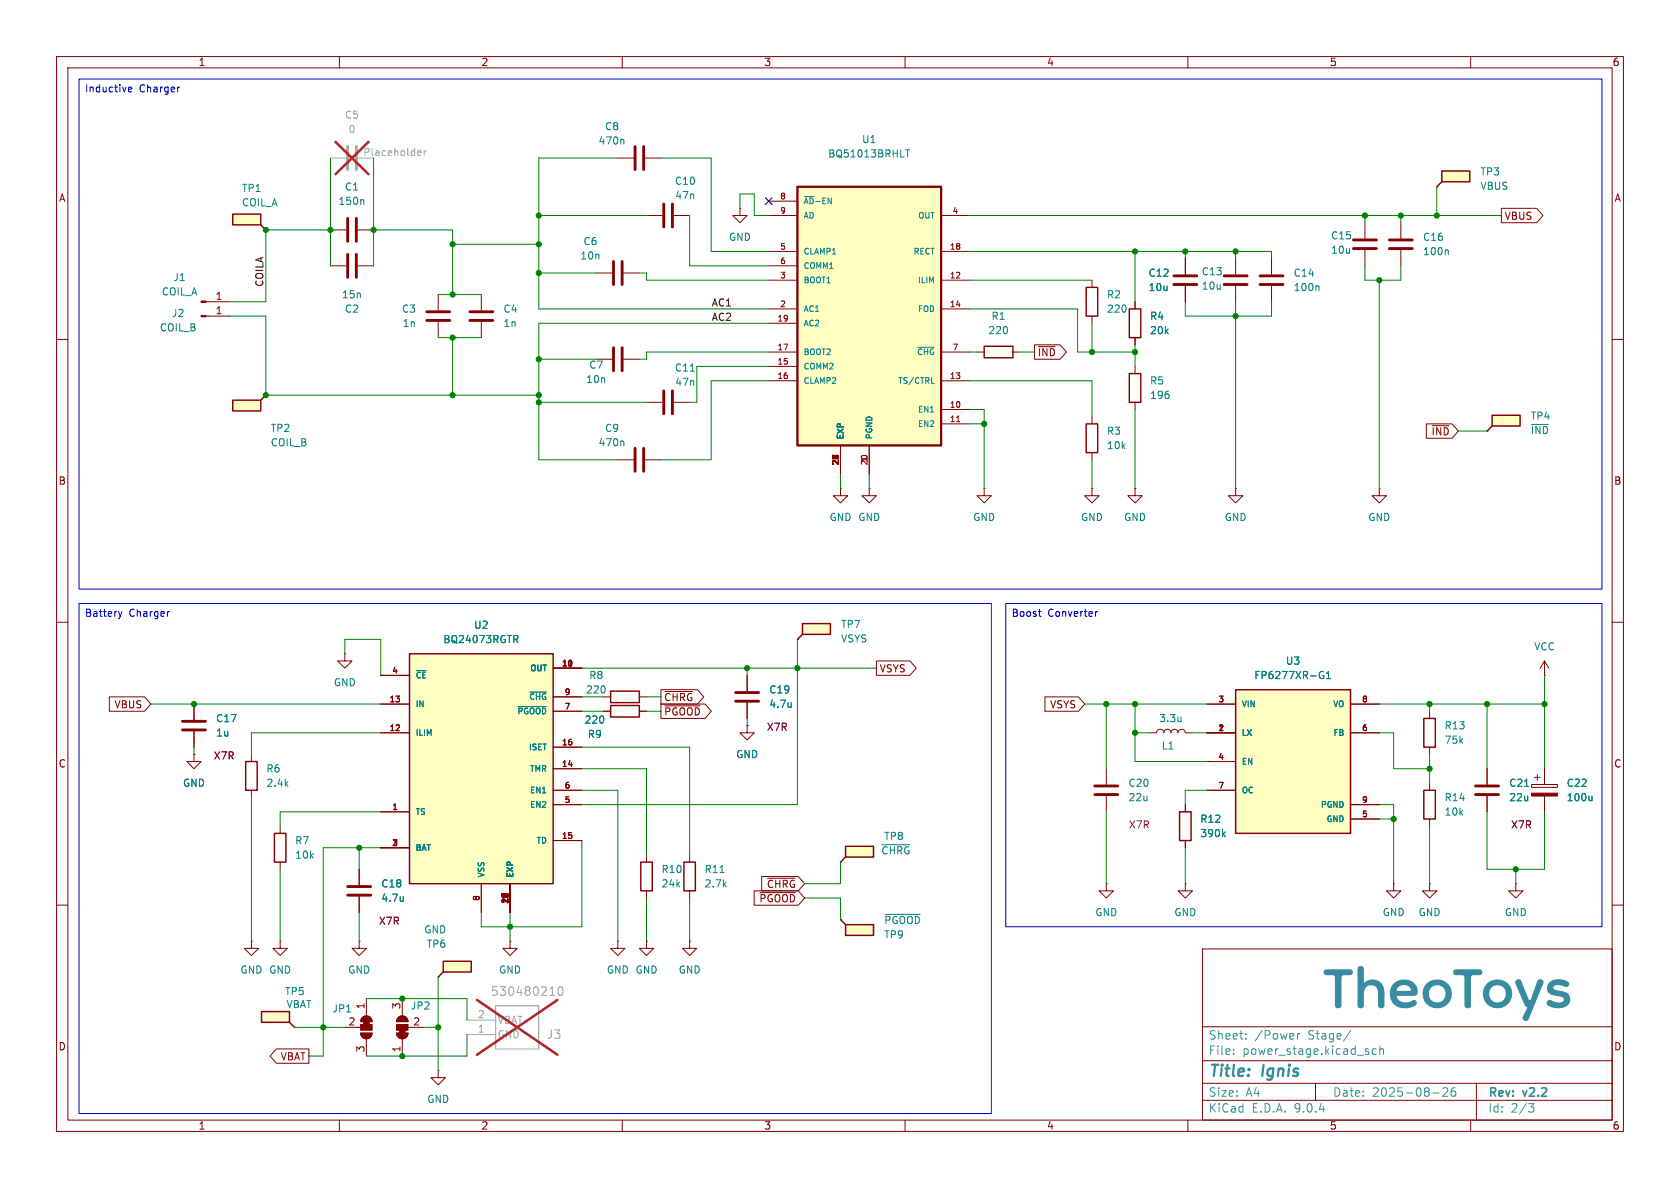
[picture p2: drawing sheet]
<svg xmlns="http://www.w3.org/2000/svg" width="297mm" height="210mm" viewBox="0 0 297 210" stroke-linecap="round" stroke-linejoin="round" font-family="sans-serif">
<path d="M0 0h297v210h-297z" fill="#fff" stroke="#fff" stroke-width=".18"/>
<g fill="none" stroke="#840000" stroke-width=".18">
<path d="M10 10h277v190h-277zM12 12h273v186h-273zM60 10v2M110 10v2M160 10v2M210 10v2M260 10v2M10 60h2M285 60h2M10 110h2M285 110h2M34.3 133.4v1.2h1.3l-1.3 1.3-1.3-1.3h1.3"/>
<path d="M34.3 133.4h.1M34.3 124.5v2.8M34.3 129.3v2.8M10 160h2M90.2 166.4v1.2h1.2l-1.2 1.3-1.3-1.3h1.3M90.2 166.4h.1M212.6 167.7h72.4v30.3h-72.4zM285 160h2M60 198v2M110 198v2M160 198v2M210 198v2"/>
<path d="M212.6 194.5h72.4M212.6 191.5h72.4M212.6 187.5h72.4M212.6 181.5h72.4M260 198v2M261 191.5v6.5"/>
</g>
<path d="M218.1 186.3v.1M218.1 185.5v.1M220.2 183.6v.1M220.2 182.8v.1M270.2 195.1h1l-.5 .6 .4 .1 .1 .5-.3 .3h-.4" fill="none" stroke="#398ba4" stroke-width=".18"/>
<path d="M32.3 127.5h4M32.3 129h4" fill="none" stroke="#840000" stroke-width=".51"/>
<path d="M72.4 115.6h25.4v40.6h-25.4z" fill="#ffffc2"/>
<path d="M72.4 115.6h25.4v40.6h-25.4z" fill="none" stroke="#840000" stroke-width=".25"/>
<g fill="none" stroke="#840000" stroke-width=".18">
<path d="M67.3 119.4h5.1M97.8 118.1h5.1M67.3 124.5h5.1M67.3 129.5h5.1M97.8 123.2h5.1M97.8 125.7h5.1M97.8 132.1h5.1M97.8 135.9h5.1M97.8 139.7h5.1M67.3 143.5h5.1M67.3 149.9h5.1M85.1 156.2v5.1"/>
<path d="M90.2 156.2v5.1M97.8 142.2h5.1M97.8 148.6h5.1M114.3 166.4v1.2h1.3l-1.3 1.3-1.3-1.3h1.3M114.3 166.4h.1M121.9 166.4v1.2h1.3l-1.3 1.3-1.3-1.3h1.3M121.9 166.4h.1"/>
</g>
<path d="M73.6 118.5h1.7M90.8 112.3h.5l.3 .3-.2 .3-.6 .1M91.1 113l.5 .6M91.6 124.9h5M93.7 122.4h2.9" fill="none" stroke="#008484" stroke-width=".18"/>
<path d="M149.5 163.4h4.9v2h-4.9z" fill="#ffffc2"/>
<path d="M148.6 162.6l.9 .8M149.5 163.4h4.9v2h-4.9z" fill="none" stroke="#840000" stroke-width=".25"/>
<path d="M148.6 162.6h.1" fill="none" stroke="#840000" stroke-width=".18"/>
<path d="M156.4 161.6h6.3" fill="none" stroke="#008484" stroke-width=".18"/>
<path d="M141.9 110.2h4.9v1.9h-4.9z" fill="#ffffc2"/>
<path d="M141.9 110.2h4.9v1.9h-4.9zM141.9 112.1l-.9 .9" fill="none" stroke="#840000" stroke-width=".25"/>
<path d="M77.5 52.1v2.8M77.5 56.9v2.8M141 113h.1M77.5 189.2v1.3h1.2l-1.2 1.3-1.3-1.3h1.3M77.5 189.2h.1" fill="none" stroke="#840000" stroke-width=".18"/>
<path d="M75.4 56.6h4.1M75.4 55.1h4.1" fill="none" stroke="#840000" stroke-width=".51"/>
<path d="M87.6 177.8h7.6v7.6h-7.6zM97.2 176h.9M98.8 174.6l.2-.2a.83 .83 0 0 1 .6 .7 .83 .83 0 0 1-.3 .8l-.1 .1a.82 .82 0 0 1-.4-1.4zM82.5 182.9h5.1M82.5 180.3h5.1" fill="none" stroke="#a1a1a1" stroke-width=".18"/>
<path d="M84.3 176.8l14.3 9.7M98.6 176.8l-14.3 9.7" fill="none" stroke="#ff2626" stroke-width=".46"/>
<path d="M78.4 169.9h4.9v1.9h-4.9z" fill="#ffffc2"/>
<path d="M78.4 169.9h4.9v1.9h-4.9zM78.4 171.8l-.9 .9" fill="none" stroke="#840000" stroke-width=".25"/>
<path d="M77.5 172.7h.1M109.2 166.4v1.2h1.3l-1.3 1.3-1.3-1.3h1.3M109.2 166.4h.1" fill="none" stroke="#840000" stroke-width=".18"/>
<path d="M149.5 149.6h4.9v1.9h-4.9z" fill="#ffffc2"/>
<path d="M107.9 122.2h5.1v2h-5.1zM107.9 124.7h5.1v2h-5.1zM120.9 152.4h2v5.1h-2zM149.5 149.6h4.9v1.9h-4.9zM149.5 151.5l-.9 .9" fill="none" stroke="#840000" stroke-width=".25"/>
<path d="M106.7 123.2h1.2M106.7 125.7h1.2M113 123.2h1.3M113 125.7h1.3M132.1 128.3v1.2h1.2l-1.2 1.3-1.3-1.3h1.3M132.1 128.3h.1M121.9 151.1v1.3M121.9 157.5v1.3M148.6 152.4h.1" fill="none" stroke="#840000" stroke-width=".18"/>
<path d="M127.3 154.2h.7M155.9 149.3h4.9" fill="none" stroke="#008484" stroke-width=".18"/>
<path d="M41.1 37.8h5v2h-5z" fill="#ffffc2"/>
<path d="M41.1 37.8h5v2h-5zM46.1 39.8l.9 .8" fill="none" stroke="#840000" stroke-width=".25"/>
<path d="M36.4 53.3h4.2M47 40.6h.1M58.4 40.6h2.8M58.4 47h2.8M63.2 40.6h2.8M63.2 47h2.8M85.1 52.1v2.8M85.1 56.9v2.8" fill="none" stroke="#840000" stroke-width=".18"/>
<path d="M61.5 38.6v4.1M63 38.6v4.1M61.5 45v4M63 45v4M83.1 56.6h4M83.1 55.1h4" fill="none" stroke="#840000" stroke-width=".51"/>
<path d="M64.1 35.3l.2 .2v.6" fill="none" stroke="#008484" stroke-width=".18"/>
<path d="M35.6 53.2h.8v.3h-.8z" fill="#840000" stroke="#840000" stroke-width=".18"/>
<path d="M41.1 70.7h5v1.9h-5z" fill="#ffffc2"/>
<path d="M41.1 70.7h5v1.9h-5zM47 69.9l-.9 .8" fill="none" stroke="#840000" stroke-width=".25"/>
<path d="M109.2 27.9h2.8M114 27.9h2.8M36.4 55.9h4.2M47 69.9h.1M109.2 81.3h2.8M114 81.3h2.8" fill="none" stroke="#840000" stroke-width=".18"/>
<path d="M112.3 25.9v4.1M113.8 25.9v4.1M112.3 79.2v4.1M113.8 79.2v4.1" fill="none" stroke="#840000" stroke-width=".51"/>
<path d="M110.1 24.6l.2 .2v.7M110.1 78l.2 .1v.7" fill="none" stroke="#008484" stroke-width=".18"/>
<path d="M35.6 55.8h.8v.2h-.8z" fill="#840000" stroke="#840000" stroke-width=".18"/>
<path d="M61.5 25.9v4.1M63 25.9v4.1" fill="none" stroke="#a1a1a1" stroke-width=".51"/>
<path d="M58.4 27.9h2.8M63.2 27.9h2.8M74 26.7h.4v.3l-.6 .1M74.4 27.4l-.4 .1M75 26.7v.8M75.4 26.7l-.4 .2" fill="none" stroke="#a1a1a1" stroke-width=".18"/>
<path d="M59.3 25.1l5.9 5.7M65.2 25.1l-5.9 5.7" fill="none" stroke="#ff2626" stroke-width=".46"/>
<path d="M141 33h25.4v45.7h-25.4z" fill="#ffffc2"/>
<path d="M141 33h25.4v45.7h-25.4z" fill="none" stroke="#840000" stroke-width=".41"/>
<g fill="none" stroke="#840000" stroke-width=".18">
<path d="M135.9 35.6h5.1M135.9 38.1h5.1M166.4 38.1h5M135.9 44.5h5.1M135.9 47h5.1M135.9 49.5h5.1M135.9 54.6h5.1M135.9 57.2h5.1M166.4 44.5h5M166.4 49.5h5M166.4 54.6h5M135.9 62.2h5.1"/>
<path d="M135.9 64.8h5.1M135.9 67.3h5.1M148.6 78.7v5.1M153.7 78.7v5.1M166.4 62.2h5M166.4 67.3h5M166.4 72.4h5M166.4 74.9h5M169.1 74.5h.6M153.7 86.4v1.2h1.2l-1.2 1.3-1.3-1.3h1.3M153.7 86.4h.1"/>
</g>
<path d="M142.2 34.7h1.7M160.1 26.5h.7M160.4 26.5v1.3M162.3 61.4h2.9M164.7 67.8h.5" fill="none" stroke="#008484" stroke-width=".18"/>
<path d="M254.9 30.2h4.9v1.9h-4.9z" fill="#ffffc2"/>
<path d="M254.9 30.2h4.9v1.9h-4.9zM254.9 32.1l-.9 .9M251.7 139.7h2v5.1h-2zM251.7 127h2v5.1h-2z" fill="none" stroke="#840000" stroke-width=".25"/>
<g fill="none" stroke="#840000" stroke-width=".18">
<path d="M114.3 38.1h2.8M119.1 38.1h2.8M130.8 36.8v1.3h1.3l-1.3 1.3-1.3-1.3h1.3M130.8 36.8h.1M254 33h.1M209.5 45.7v2.8M209.5 50.5v2.8M218.4 45.7v2.8M218.4 50.5v2.8M224.8 45.7v2.8M224.8 50.5v2.8M195.6 135.9v2.8"/>
<path d="M203.2 129.5h1.3a.64 .64 0 0 1 .6-.6 .64 .64 0 0 1 .6 .6 .64 .64 0 0 1 .7-.6 .64 .64 0 0 1 .6 .6 .64 .64 0 0 1 .6-.6 .64 .64 0 0 1 .7 .6 .64 .64 0 0 1 .6-.6 .64 .64 0 0 1 .6 .6h1.3M252.7 125.7v1.3M252.7 132.1v1.3M252.7 138.4v1.3M262.9 135.9v2.8M195.6 156.2v1.3h1.2l-1.2 1.3-1.3-1.3h1.3M195.6 156.2h.1M195.6 140.7v2.8M209.5 156.2v1.3h1.3l-1.3 1.3-1.2-1.3h1.2M209.5 156.2h.1M246.4 156.2v1.3h1.2l-1.2 1.3-1.3-1.3h1.3M246.4 156.2h.1"/>
<path d="M252.7 144.8v1.3M262.9 140.7v2.8M268 156.2v1.3h1.2l-1.2 1.3-1.3-1.3h1.3M268 156.2h.1"/>
</g>
<path d="M117.3 36.1v4M118.9 36.1v4M207.5 48.8h4.1M207.5 50.3h4.1M216.4 48.8h4.1M216.4 50.3h4.1M222.8 48.8h4M222.8 50.3h4M193.5 138.9h4.1M260.9 138.9h4M193.5 140.5h4.1M260.9 140.5h4" fill="none" stroke="#840000" stroke-width=".51"/>
<path d="M233 50.5l.2 .2v.7M208.8 126.7v.9M208.8 127.5h-.1M269.5 139h.8" fill="none" stroke="#008484" stroke-width=".18"/>
<path d="M218.4 121.9h20.4v25.4h-20.4z" fill="#ffffc2"/>
<path d="M192 50.8h2.1v5.1h-2.1zM218.4 121.9h20.4v25.4h-20.4zM48.5 147.3h2v5.1h-2zM208.5 143.5h2.1v5.1h-2.1z" fill="none" stroke="#840000" stroke-width=".25"/>
<g fill="none" stroke="#840000" stroke-width=".18">
<path d="M241.3 39.4v2.8M193 49.5v1.3M193 55.9v1.3M241.3 44.2v2.8M243.8 86.4v1.2h1.3l-1.3 1.3-1.2-1.3h1.2M243.8 86.4h.1M273 119.4h.1M273 116.8l-.7 1.3M273 116.8l.8 1.3M273 116.8v2.6M213.4 124.5h5M213.4 129.5h5"/>
<path d="M213.4 134.6h5M213.4 139.7h5M238.8 124.5h5M238.8 129.5h5M270.8 138.7h4.5v.5h-4.5zM271.3 137.4h1M271.8 136.9v1M273 135.9v2.8M49.5 146.1v1.2M49.5 152.4v1.3M209.5 142.2v1.3M209.5 148.6v1.3"/>
<path d="M238.8 142.2h5M238.8 144.8h5M252.7 156.2v1.3h1.3l-1.3 1.3-1.2-1.3h1.2M252.7 156.2h.1M273 140.7v2.8"/>
</g>
<path d="M233.5 118.8h.5M233.8 119.4h.2v.4l-.2 .2-.3-.1M234.5 120h.7M234.5 119.1l.4-.4v1.3M216.3 147.4l.3 .5M216.6 147.1l-.5 .4M281.4 140.7v.8M281.4 141.4l-.1 .1" fill="none" stroke="#008484" stroke-width=".18"/>
<path d="M270.8 140.2h4.5v.5h-4.5z" fill="#840000" stroke="#840000" stroke-width=".18"/>
<path d="M239.3 42.4h4M239.3 43.9h4" fill="none" stroke="#840000" stroke-width=".51"/>
<path d="M263.8 73.4h4.9v1.9h-4.9z" fill="#ffffc2"/>
<path d="M199.6 54.6h2.1v5.1h-2.1zM174 61.2h5.1v2h-5.1zM192 74.9h2.1v5.1h-2.1zM199.6 66h2.1v5.1h-2.1zM263.8 73.4h4.9v1.9h-4.9zM263.8 75.3l-.9 .9M113.3 152.4h2v5.1h-2z" fill="none" stroke="#840000" stroke-width=".25"/>
<g fill="none" stroke="#840000" stroke-width=".18">
<path d="M247.6 39.4v2.8M105.4 48.3h2.8M110.2 48.3h2.8M200.7 53.3v1.3M200.7 59.7v1.3M247.6 44.2v2.8M105.4 63.5h2.8M110.2 63.5h2.8M114.3 71.1h2.8M119.1 71.1h2.8M172.7 62.2h1.3M179.1 62.2h1.2"/>
<path d="M193 73.7v1.2M200.7 64.8v1.2M200.7 71.1v1.3M262.9 76.2h.1M174 86.4v1.2h1.3l-1.3 1.3-1.3-1.3h1.3M174 86.4h.1M193 86.4v1.2h1.3l-1.3 1.3-1.2-1.3h1.2M193 86.4h.1M193 80v1.3M200.7 86.4v1.2h1.2l-1.2 1.3-1.3-1.3h1.3M200.7 86.4h.1M218.4 86.4v1.2h1.3l-1.3 1.3-1.2-1.3h1.2"/>
<path d="M218.4 86.4h.1M61 115.6v1.2h1.2l-1.2 1.3-1.3-1.3h1.3M61 115.6h.1M132.1 119.4v2.8M132.1 124.2v2.8M63.5 153.7v2.8M63.5 158.5v2.8M114.3 151.1v1.3M114.3 157.5v1.3M44.4 166.4v1.2h1.3l-1.3 1.3-1.2-1.3h1.2M44.4 166.4h.1M63.5 166.4v1.2h1.3l-1.3 1.3-1.3-1.3h1.3"/>
<path d="M63.5 166.4h.1M64 179.9a1.02 1.02 0 0 1 1.2-.2 1.02 1.02 0 0 1 .6 .9h-2zM64.8 176.5v3.1M70.4 179.9a1.02 1.02 0 0 1 1.1-.2 1.02 1.02 0 0 1 .6 .9h-2zM71.1 176.5v3.1M61 181.6h2.8M63.8 182.6h2a1.02 1.02 0 0 1-1 1 1.02 1.02 0 0 1-1-1zM64.8 183.6v3.1M70.1 182.6h2a1.02 1.02 0 0 1-1 1 1.02 1.02 0 0 1-1-1zM71.1 183.6v3.1M72.1 181.6h2.8"/>
</g>
<path d="M255.9 44.2l.1 .2v.6M122 65.6h.8M270.7 75h3M139.9 124.2v.8M139.9 124.9l-.1 .1M71.3 158.5v.8M71.3 159.2l-.1 .1" fill="none" stroke="#008484" stroke-width=".18"/>
<path d="M108.5 46.2v4.1M110 46.2v4.1M245.6 42.4h4.1M245.6 43.9h4.1M108.5 61.5v4M110 61.5v4M117.3 69.1v4.1M118.9 69.1v4.1M130 122.4h4.1M130 124h4.1M61.5 156.7h4M61.5 158.2h4" fill="none" stroke="#840000" stroke-width=".51"/>
<g fill="#840000" stroke="#840000" stroke-width=".18">
<path d="M70.6 182.1h1v.5h-1z"/>
<path d="M70.1 182.6h2a1.02 1.02 0 0 1-1 1 1.02 1.02 0 0 1-1-1z"/>
<path d="M70.1 181.1h2v1h-2z"/>
<path d="M70.4 179.9a1.02 1.02 0 0 1 1.1-.2 1.02 1.02 0 0 1 .6 .9h-2z"/>
<path d="M64.3 180.6h1v.5h-1z"/>
<path d="M64 179.9a1.02 1.02 0 0 1 1.2-.2 1.02 1.02 0 0 1 .6 .9h-2z"/>
<path d="M63.8 181.1h2v1h-2z"/>
<path d="M63.8 182.6h2a1.02 1.02 0 0 1-1 1 1.02 1.02 0 0 1-1-1z"/>
</g>
<path d="M46.2 178.8h5v1.9h-5z" fill="#ffffc2"/>
<path d="M43.4 134.6h2.1v5.1h-2.1zM46.2 178.8h5v1.9h-5zM51.2 180.7l.9 .9" fill="none" stroke="#840000" stroke-width=".25"/>
<g fill="none" stroke="#840000" stroke-width=".18">
<path d="M265.4 36.8h6.3l1.1 1.3-1.1 1.3h-6.3zM200.7 53.3v1.3M200.7 59.7v1.3M209.5 45.7v2.8M209.5 50.5v2.8M182.9 61h4.5l1.1 1.2-1.1 1.3h-4.5zM183.6 61.3h2.9M252.2 74.9h4.5l1.1 1.3-1.1 1.3h-4.5zM253.2 75.2h3M148.6 86.4v1.2h1.3l-1.3 1.3-1.3-1.3h1.3M148.6 86.4h.1M67.3 119.4h5.1"/>
<path d="M97.8 118.1h5.1M132.1 119.4v2.8M154.9 116.8h6l1.1 1.3-1.1 1.3h-6zM19.3 123.2h6.3l1.1 1.3-1.1 1.2h-6.3zM34.3 133.4h.1M34.3 124.5v2.8M34.3 129.3v2.8M44.4 133.4v1.2M44.4 139.7v1.3M67.3 124.5h5.1M67.3 129.5h5.1M97.8 123.2h5.1"/>
<path d="M97.8 125.7h5.1M97.8 132.1h5.1M97.8 135.9h5.1M97.8 139.7h5.1M106.7 125.7h1.2M113 125.7h1.3M116.8 121.9h6.5l1.1 1.3-1.1 1.3h-6.5zM116.8 124.5h7.8l1.2 1.2-1.2 1.3h-7.8zM117.5 122.2h4.9M117.5 124.8h6.3M132.1 128.3h.1M132.1 124.2v2.8"/>
<path d="M184.7 123.2h6l1.1 1.3-1.1 1.2h-6zM213.4 124.5h5M213.4 129.5h5M213.4 139.7h5M213.4 134.6h5M238.8 124.5h5M238.8 129.5h5M262.9 135.9v2.8M273 135.9v2.8M63.5 153.7v2.8M63.5 158.5v2.8M67.3 143.5h5.1"/>
<path d="M67.3 149.9h5.1M85.1 156.2v5.1M90.2 156.2v5.1M97.8 142.2h5.1M97.8 148.6h5.1M133.3 157.5h7.8l1.1 1.3-1.1 1.2h-7.8zM134.4 157.8h6.2M134.7 154.9h6.4l1.1 1.3-1.1 1.3h-6.4zM135.7 155.3h4.9M209.5 142.2v1.3M209.5 148.6v1.3M238.8 142.2h5"/>
<path d="M238.8 144.8h5M262.9 140.7v2.8M273 140.7v2.8M49.5 166.4v1.2h1.3l-1.3 1.3-1.2-1.3h1.2M49.5 166.4h.1M48.9 185.4h5.7v2.6h-5.7l-1.2-1.3zM52.1 181.6h.1"/>
</g>
<g fill="none" stroke="#008400" stroke-width=".18">
<path d="M58.4 27.9v19.1M66 27.9v19.1M95.2 38.1h19.1M109.2 27.9h-14v26.7h40.7M116.8 27.9h8.9v16.6h10.2M121.9 38.1v8.9h14M130.8 36.8v-2.5h2.5v3.8h2.6M171.4 38.1h94M241.3 38.1v1.3M247.6 38.1v1.3M254 33v5.1M40.6 55.9h6.4v14h48.2"/>
<path d="M58.4 40.6h-11.4v12.7h-6.4M66 40.6h14v11.5M77.5 52.1h7.6M77.5 59.7h7.6M80 59.7v10.2M80 43.2h15.2M95.2 48.3h10.2M113 48.3h1.3v1.2h21.6M135.9 57.2h-40.7v24.1h14M171.4 49.5h21.6M171.4 44.5h53.4v1.2M171.4 54.6h19.1v7.6h10.2"/>
<path d="M193 57.2v5M200.7 44.5v8.8M209.5 44.5v1.2M209.5 53.3v2.6h15.3v-2.6M218.4 44.5v1.2M218.4 53.3v33.1M241.3 47v2.5h6.3v-2.5M243.8 49.5v36.9M95.2 71.1h19.1M95.2 63.5h10.2M135.9 67.3h-10.2v14h-8.9M135.9 62.2h-21.6v1.3h-1.3"/>
<path d="M135.9 64.8h-12.7v6.3h-1.3M171.4 67.3h21.6v6.4M171.4 72.4h2.6v14M171.4 74.9h2.6M171.4 62.2h1.3M180.3 62.2h2.6M200.7 61v3.8M200.7 72.4v14M257.8 76.2h5.1M148.6 83.8v2.6M153.7 83.8v2.6M193 81.3v5.1"/>
<path d="M61 115.6v-2.6h6.3v6.4M102.9 118.1h52M132.1 118.1v1.3M141 113v29.2h-38.1M273 119.4v16.5M26.7 124.5h40.6M34.3 132.1v1.3M67.3 129.5h-22.9v3.9M102.9 135.9h11.4v15.2M102.9 139.7h6.3v26.7M102.9 125.7h3.8M102.9 123.2h3.8"/>
<path d="M102.9 132.1h19v19M114.3 125.7h2.5M114.3 123.2h2.5M132.1 127v1.3M191.8 124.5h21.6M195.6 124.5v11.4M200.7 124.5v10.1h12.7M200.7 129.5h2.5M210.8 129.5h2.6M213.4 139.7h-3.9v2.5M243.8 129.5h2.6v6.4h6.3M243.8 124.5h29.2"/>
<path d="M252.7 124.5v1.2M252.7 133.4v5M262.9 124.5v11.4M44.4 141v25.4M49.5 153.7v12.7M63.5 149.9v3.8M67.3 149.9h-10.2v36.8h-2.5M67.3 143.5h-17.8v2.6M102.9 148.6v15.2h-17.8v-2.5M114.3 158.8v7.6M121.9 158.8v7.6M142.2 158.8h6.4v3.8"/>
<path d="M148.6 152.4v3.8h-6.4M195.6 143.5v12.7M209.5 149.9v6.3M243.8 142.2h2.6v14M243.8 144.8h2.6M252.7 146.1v10.1M262.9 143.5v10.2h10.1v-10.2M268 153.7v2.5M63.5 161.3v5.1M64.8 176.5h17.7v3.8M77.5 172.7v16.5M90.2 161.3v5.1"/>
<path d="M52.1 181.6h8.9M74.9 181.6h2.6M82.5 182.9v3.8h-17.7"/>
</g>
<path d="M135.3 35l1.2 1.2M136.5 35l-1.2 1.2" fill="none" stroke="#000084" stroke-width=".18"/>
<g fill="none" stroke="#0000c2" stroke-width=".18">
<path d="M14 14h269.2v90.1h-269.2zM22.7 15.8l.6-.1-.1-.2-.3-.1-.2 .2 .1 .6h.4M31.8 15.4l-.3 .1M14 106.7h161.3v90.2h-161.3zM20.9 108.1l.4 .9M21.3 109l-.2 .3M21.6 108.1l-.3 .9M30 108.1l-.3 .1M177.8 106.7h105.4v57.1h-105.4zM183.6 108.1h.5M183.8 108.9l.3 .1M193.7 108.1v.9"/>
<path d="M194 108.1l-.3 .3"/>
</g>
<g fill="none" stroke="#008484" stroke-width=".18">
<path d="M73.6 118.5h1.7M90.8 112.3h.5l.3 .3-.2 .3-.6 .1M91.1 113l.5 .6M233.5 118.8h.5M233.8 119.4h.2v.4l-.2 .2-.3-.1M234.5 120h.7M234.5 119.1l.4-.4v1.3M91.6 124.9h5M93.7 122.4h2.9M139.9 124.2v.8M139.9 124.9l-.1 .1M269.5 139h.8"/>
<path d="M71.3 158.5v.8M71.3 159.2l-.1 .1M216.3 147.4l.3 .5M216.6 147.1l-.5 .4M281.4 140.7v.8M281.4 141.4l-.1 .1"/>
</g>
<g fill="#008400" stroke="#008400" stroke-width=".18">
<circle cx="34.3" cy="124.5" r=".46"/>
<circle cx="57.1" cy="181.6" r=".46"/>
<circle cx="63.5" cy="149.9" r=".46"/>
<circle cx="71.1" cy="176.5" r=".46"/>
<circle cx="71.1" cy="186.7" r=".46"/>
<circle cx="77.5" cy="181.6" r=".46"/>
<circle cx="95.2" cy="71.1" r=".46"/>
<circle cx="80" cy="69.9" r=".46"/>
<circle cx="95.2" cy="69.9" r=".46"/>
<circle cx="66" cy="40.6" r=".46"/>
<circle cx="80" cy="43.2" r=".46"/>
<circle cx="58.4" cy="40.6" r=".46"/>
<circle cx="80" cy="59.7" r=".46"/>
<circle cx="80" cy="52.1" r=".46"/>
<circle cx="47" cy="40.6" r=".46"/>
<circle cx="47" cy="69.9" r=".46"/>
<circle cx="90.2" cy="163.8" r=".46"/>
<circle cx="132.1" cy="118.1" r=".46"/>
<circle cx="141" cy="118.1" r=".46"/>
<circle cx="95.2" cy="63.5" r=".46"/>
<circle cx="95.2" cy="38.1" r=".46"/>
<circle cx="95.2" cy="48.3" r=".46"/>
<circle cx="95.2" cy="43.2" r=".46"/>
<circle cx="200.7" cy="44.5" r=".46"/>
<circle cx="193" cy="62.2" r=".46"/>
<circle cx="200.7" cy="62.2" r=".46"/>
<circle cx="200.7" cy="124.5" r=".46"/>
<circle cx="195.6" cy="124.5" r=".46"/>
<circle cx="243.8" cy="49.5" r=".46"/>
<circle cx="218.4" cy="44.5" r=".46"/>
<circle cx="209.5" cy="44.5" r=".46"/>
<circle cx="218.4" cy="55.9" r=".46"/>
<circle cx="247.6" cy="38.1" r=".46"/>
<circle cx="241.3" cy="38.1" r=".46"/>
<circle cx="254" cy="38.1" r=".46"/>
<circle cx="273" cy="124.5" r=".46"/>
<circle cx="262.9" cy="124.5" r=".46"/>
<circle cx="252.7" cy="135.9" r=".46"/>
<circle cx="252.7" cy="124.5" r=".46"/>
<circle cx="268" cy="153.7" r=".46"/>
<circle cx="246.4" cy="144.8" r=".46"/>
<circle cx="174" cy="74.9" r=".46"/>
<circle cx="200.7" cy="129.5" r=".46"/>
</g>
<text font-size="16.7" fill="#398ba4" x="233.8" y="185.3">TheoToy</text>
<g font-size="2.8" fill="#398ba4">
<text x="213.6" y="190.9">Title:</text>
<text x="223.2" y="190.9">Ignis</text>
</g>
<g font-size="2.1" fill="#a1a1a1">
<text x="86.7" y="176.3">530480210</text>
<text x="96.6" y="183.9">J3</text>
</g>
<g font-size="2.1" fill="#398ba4">
<text x="213.6" y="184">Sheet:</text>
<text x="221.8" y="184">/Power</text>
<text x="231.3" y="184">Stage/</text>
<text x="213.6" y="186.7">File:</text>
<text x="219.6" y="186.7">power_stage.kicad_sch</text>
<text x="213.6" y="196.9">KiCad</text>
<text x="213.6" y="194.1">Size:</text>
<text x="220.2" y="194.1">A4</text>
<text x="221.3" y="196.9">E.D.A.</text>
<text x="228.9" y="196.9">9.0.4</text>
<text x="235.6" y="194.1">Date:</text>
<text x="242.6" y="194.1">2025-08-26</text>
<text x="263" y="194.3">Rev:</text>
<text x="263" y="196.9">Id:</text>
<text x="267.1" y="196.9">2/3</text>
<text x="269.4" y="194.3">v2.2</text>
</g>
<g font-size="1.8" fill="#840000">
<text x="35" y="11.9">1</text>
<text x="85" y="11.9">2</text>
<text x="135" y="11.9">3</text>
<text x="185" y="11.9">4</text>
<text x="235" y="11.9">5</text>
<text x="285" y="11.9">6</text>
<text x="10.3" y="35.9">A</text>
<text x="285.3" y="35.9">A</text>
<text x="265.9" y="39.1">VBUS</text>
<text x="38" y="53.1">1</text>
<text x="38" y="55.6">1</text>
<text x="183.4" y="63.2">~{IND}</text>
<text x="253" y="77.2">~{IND}</text>
<text x="10.3" y="85.9">B</text>
<text x="285.3" y="85.9">B</text>
<text x="155.4" y="119.1">VSYS</text>
<text x="20.1" y="125.4">VBUS</text>
<text x="117.3" y="124.1">~{CHRG}</text>
<text x="185.5" y="125.4">VSYS</text>
<text x="117.3" y="126.7">~{PGOOD}</text>
<text x="10.3" y="135.9">C</text>
<text x="285.3" y="135.9">C</text>
<text x="134.1" y="159.7">~{PGOOD}</text>
<text x="135.5" y="157.2">~{CHRG}</text>
<text x="64.5" y="178.5" transform="rotate(-90 64.5 178.5)">1</text>
<text x="70.9" y="178.5" transform="rotate(-90 70.9 178.5)">3</text>
<text x="10.3" y="185.9">D</text>
<text x="61.5" y="181.4">2</text>
<text x="73" y="181.4">2</text>
<text x="285.3" y="185.9">D</text>
<text x="49.5" y="187.6">VBAT</text>
<text x="64.5" y="186.1" transform="rotate(-90 64.5 186.1)">3</text>
<text x="70.9" y="186.1" transform="rotate(-90 70.9 186.1)">1</text>
<text x="35" y="199.9">1</text>
<text x="85" y="199.9">2</text>
<text x="135" y="199.9">3</text>
<text x="185" y="199.9">4</text>
<text x="235" y="199.9">5</text>
<text x="285" y="199.9">6</text>
</g>
<g font-size="1.8" fill="#0000c2">
<text x="14.9" y="16.6">Inductive</text>
<text x="24.6" y="16.6">Charger</text>
<text x="14.9" y="109.4">Battery</text>
<text x="22.8" y="109.4">Charger</text>
<text x="178.8" y="109.4">Boost</text>
<text x="185.2" y="109.4">Converter</text>
</g>
<g font-size="1.8" fill="#a1a1a1">
<text x="60.9" y="21.2">C5</text>
<text x="61.5" y="23.7">0</text>
<text x="64.1" y="27.8">Placeholder</text>
<text x="84.4" y="182.6">1</text>
<text x="84.4" y="180.1">2</text>
<text x="87.9" y="183.7">GND</text>
<text x="87.9" y="181.2">VBAT</text>
</g>
<g font-size="1.8" fill="#008484">
<text x="106.9" y="23.2">C8</text>
<text x="105.7" y="25.8">470n</text>
<text x="146.3" y="28">BQ51013BRHLT</text>
<text x="152.3" y="25.5">U1</text>
<text x="42.7" y="34.1">TP1</text>
<text x="60.9" y="33.9">C1</text>
<text x="119.2" y="32.9">C10</text>
<text x="119.3" y="35.4">47n</text>
<text x="261.6" y="31.2">TP3</text>
<text x="261.6" y="33.8">VBUS</text>
<text x="42.7" y="36.7">COIL_A</text>
<text x="59.7" y="36.4">150n</text>
<text x="102.5" y="46.1">10n</text>
<text x="103.1" y="43.5">C6</text>
<text x="128.8" y="42.8">GND</text>
<text x="235.2" y="42.5">C15</text>
<text x="235.2" y="45.1">10u</text>
<text x="251.5" y="45.3">100n</text>
<text x="251.5" y="42.8">C16</text>
<text x="28.5" y="52.4">COIL_A</text>
<text x="30.6" y="49.9">J1</text>
<text x="60.3" y="52.9">15n</text>
<text x="195.6" y="52.9">R2</text>
<text x="203" y="49.1">C12</text>
<text x="203" y="51.7">10u</text>
<text x="212.4" y="48.9">C13</text>
<text x="212.4" y="51.4">10u</text>
<text x="228.6" y="51.7">100n</text>
<text x="228.6" y="49.1">C14</text>
<text x="28.2" y="58.8">COIL_B</text>
<text x="30.3" y="56.2">J2</text>
<text x="60.9" y="55.5">C2</text>
<text x="71" y="55.5">C3</text>
<text x="71.1" y="58">1n</text>
<text x="88.9" y="55.5">C4</text>
<text x="88.9" y="58">1n</text>
<text x="174.6" y="59.3">220</text>
<text x="175.2" y="56.7">R1</text>
<text x="195.6" y="55.5">220</text>
<text x="203.2" y="56.7">R4</text>
<text x="203.2" y="59.3">20k</text>
<text x="104.1" y="65.4">C7</text>
<text x="119.2" y="65.9">C11</text>
<text x="103.5" y="67.9">10n</text>
<text x="119.3" y="68.4">47n</text>
<text x="203.2" y="68.2">R5</text>
<text x="203.2" y="70.7">196</text>
<text x="47.8" y="76.6">TP2</text>
<text x="106.9" y="76.6">C9</text>
<text x="195.6" y="77.1">R3</text>
<text x="270.5" y="74.4">TP4</text>
<text x="270.5" y="76.9">~{IND}</text>
<text x="47.8" y="79.1">COIL_B</text>
<text x="105.7" y="79.1">470n</text>
<text x="195.6" y="79.6">10k</text>
<text x="146.6" y="92.3">GND GND</text>
<text x="172" y="92.3">GND</text>
<text x="191" y="92.3">GND</text>
<text x="198.6" y="92.3">GND</text>
<text x="216.4" y="92.3">GND</text>
<text x="241.8" y="92.3">GND</text>
<text x="78.3" y="113.9">BQ24073RGTR</text>
<text x="83.7" y="111.4">U2</text>
<text x="148.6" y="111.2">TP7</text>
<text x="148.6" y="113.8">VSYS</text>
<text x="227.2" y="117.7">U3</text>
<text x="271.1" y="115.2">VCC</text>
<text x="58.9" y="121.5">GND</text>
<text x="103.5" y="122.8">220</text>
<text x="104.1" y="120.2">R8</text>
<text x="135.9" y="122.8">C19</text>
<text x="135.9" y="125.3">4.7u</text>
<text x="221.6" y="120.2">FP6277XR-G1</text>
<text x="38.1" y="130.4">1u</text>
<text x="38.1" y="127.9">C17</text>
<text x="103.2" y="128.1">220</text>
<text x="103.8" y="130.7">R9</text>
<text x="204.8" y="127.9">3.3u</text>
<text x="255.3" y="131.7">75k</text>
<text x="255.3" y="129.1">R13</text>
<text x="47" y="136.8">R6</text>
<text x="130" y="134.2">GND</text>
<text x="205.3" y="132.7">L1</text>
<text x="32.3" y="139.3">GND</text>
<text x="47" y="139.3">2.4k</text>
<text x="199.4" y="139.3">C20</text>
<text x="199.4" y="141.8">22u</text>
<text x="255.3" y="141.8">R14</text>
<text x="266.7" y="139.3">C21</text>
<text x="266.7" y="141.8">22u</text>
<text x="276.9" y="141.8">100u</text>
<text x="276.9" y="139.3">C22</text>
<text x="52.1" y="149.5">R7</text>
<text x="156.2" y="148.7">TP8</text>
<text x="212.1" y="145.6">R12</text>
<text x="212.1" y="148.2">390k</text>
<text x="255.3" y="144.4">10k</text>
<text x="52.1" y="152">10k</text>
<text x="116.8" y="154.5">R10</text>
<text x="124.5" y="154.5">R11</text>
<text x="155.7" y="151.2">~{CHRG}</text>
<text x="67.3" y="157.1">C18</text>
<text x="67.3" y="159.6">4.7u</text>
<text x="116.8" y="157.1">24k</text>
<text x="124.5" y="157.1">2.7k</text>
<text x="74.9" y="165.2">GND</text>
<text x="75.3" y="167.7">TP6</text>
<text x="156.2" y="166.1">TP9</text>
<text x="156.2" y="163.6">~{PGOOD}</text>
<text x="193.5" y="162.2">GND</text>
<text x="207.5" y="162.2">GND</text>
<text x="244.3" y="162.2">GND</text>
<text x="250.7" y="162.2">GND</text>
<text x="265.9" y="162.2">GND</text>
<text x="42.4" y="172.3">GND GND</text>
<text x="61.5" y="172.3">GND</text>
<text x="88.1" y="172.3">GND</text>
<text x="107.2" y="172.3">GND GND</text>
<text x="119.9" y="172.3">GND</text>
<text x="50.3" y="176.1">TP5</text>
<text x="50.6" y="178.4">VBAT</text>
<text x="58.7" y="179.2">JP1</text>
<text x="72.5" y="178.7">JP2</text>
<text x="75.4" y="195.2">GND</text>
</g>
<g font-size="1.8">
<text x="46.6" y="50.8" transform="rotate(-90 46.6 50.8)">COILA</text>
<text x="125.7" y="54.3">AC1</text>
<text x="125.7" y="56.8">AC2</text>
</g>
<g font-size="1.8" fill="#840084">
<text x="135.5" y="129.4">X7R</text>
<text x="37.7" y="134.5">X7R</text>
<text x="199.5" y="146.7">X7R</text>
<text x="267" y="146.7">X7R</text>
<text x="66.9" y="163.7">X7R</text>
</g>
<g font-size="1.4" fill="#840000">
<text x="137.8" y="35.3">8</text>
<text x="137.8" y="37.8">9</text>
<text x="168.3" y="37.8">4</text>
<text x="137.8" y="44.2">5</text>
<text x="137.8" y="46.7">6</text>
<text x="167.8" y="44.2">18</text>
<text x="137.8" y="49.3">3</text>
<text x="167.8" y="49.3">12</text>
<text x="137.3" y="56.9">19</text>
<text x="137.8" y="54.4">2</text>
<text x="167.8" y="54.4">14</text>
<text x="137.3" y="62">17</text>
<text x="137.3" y="64.5">15</text>
<text x="168.3" y="62">7</text>
<text x="137.3" y="67.1">16</text>
<text x="167.8" y="67.1">13</text>
<text x="167.8" y="72.1">10</text>
<text x="167.8" y="74.7">11</text>
<text x="148.3" y="82.4" transform="rotate(-90 148.3 82.4)">21</text>
<text x="148.3" y="81.6" transform="rotate(-90 148.3 81.6)">7</text>
<text x="153.4" y="82.4" transform="rotate(-90 153.4 82.4)">20</text>
<text x="153.4" y="81.9" transform="rotate(-90 153.4 81.9)">1</text>
<text x="69.2" y="119.1">4</text>
<text x="99.2" y="117.9">10</text>
<text x="100" y="117.9">1</text>
<text x="68.8" y="124.2">13</text>
<text x="99.7" y="122.9">9</text>
<text x="99.7" y="125.5">7</text>
<text x="215.3" y="124.2">3</text>
<text x="240.7" y="124.2">8</text>
<text x="68.8" y="129.3">12</text>
<text x="99.2" y="131.8">16</text>
<text x="215.3" y="129.3">1</text>
<text x="240.7" y="129.3">6</text>
<text x="99.2" y="135.6">14</text>
<text x="215.3" y="134.4">4</text>
<text x="69.2" y="143.3">1</text>
<text x="99.7" y="139.4">6</text>
<text x="99.7" y="142">5</text>
<text x="215.3" y="139.4">7</text>
<text x="240.7" y="142">9</text>
<text x="69.2" y="149.6">2</text>
<text x="99.2" y="148.3">15</text>
<text x="240.7" y="144.5">5</text>
<text x="84.8" y="159.4" transform="rotate(-90 84.8 159.4)">8</text>
<text x="89.9" y="159.8" transform="rotate(-90 89.9 159.8)">17</text>
<text x="89.9" y="159.1" transform="rotate(-90 89.9 159.1)">1</text>
<text x="89.9" y="159.1" transform="rotate(-90 89.9 159.1)">2</text>
</g>
<g font-size="1.4" fill="#008484">
<text x="142" y="36.3">~{AD}-EN</text>
<text x="142" y="38.8">AD</text>
<text x="162.2" y="38.8">OUT</text>
<text x="142" y="45.2">CLAMP1</text>
<text x="142" y="47.7">COMM1</text>
<text x="161.4" y="45.2">RECT</text>
<text x="142" y="50.3">BOOT1</text>
<text x="162.1" y="50.3">ILIM</text>
<text x="142" y="55.3">AC1</text>
<text x="142" y="57.9">AC2</text>
<text x="162.1" y="55.3">FOD</text>
<text x="142" y="63">BOOT2</text>
<text x="142" y="65.5">COMM2</text>
<text x="162" y="63">~{CHG}</text>
<text x="142" y="68">CLAMP2</text>
<text x="158.7" y="68">TS/CTRL</text>
<text x="149.3" y="77.7" transform="rotate(-90 149.3 77.7)">EXP</text>
<text x="154.4" y="77.7" transform="rotate(-90 154.4 77.7)">PGND</text>
<text x="162.1" y="73.1">EN1</text>
<text x="162.1" y="75.7">EN2</text>
<text x="93.6" y="118.8">OUT</text>
<text x="73.4" y="120.1">~{CE}</text>
<text x="73.4" y="125.2">IN</text>
<text x="93.4" y="123.9">~{CHG}</text>
<text x="219.5" y="125.2">VIN</text>
<text x="235.6" y="125.2">VO</text>
<text x="73.4" y="130.3">ILIM</text>
<text x="91.3" y="126.5">~{PGOOD}</text>
<text x="219.5" y="130.3">LX</text>
<text x="235.6" y="130.3">FB</text>
<text x="93.4" y="132.8">ISET</text>
<text x="93.6" y="136.6">TMR</text>
<text x="219.5" y="135.4">EN</text>
<text x="93.6" y="140.4">EN1</text>
<text x="93.6" y="143">EN2</text>
<text x="219.5" y="140.4">OC</text>
<text x="233.4" y="143">PGND</text>
<text x="73.4" y="144.2">TS</text>
<text x="94.7" y="149.3">TD</text>
<text x="234.4" y="145.5">GND</text>
<text x="73.4" y="150.6">BAT</text>
<text x="85.8" y="155.2" transform="rotate(-90 85.8 155.2)">VSS</text>
<text x="90.9" y="155.2" transform="rotate(-90 90.9 155.2)">EXP</text>
</g>
</svg>
